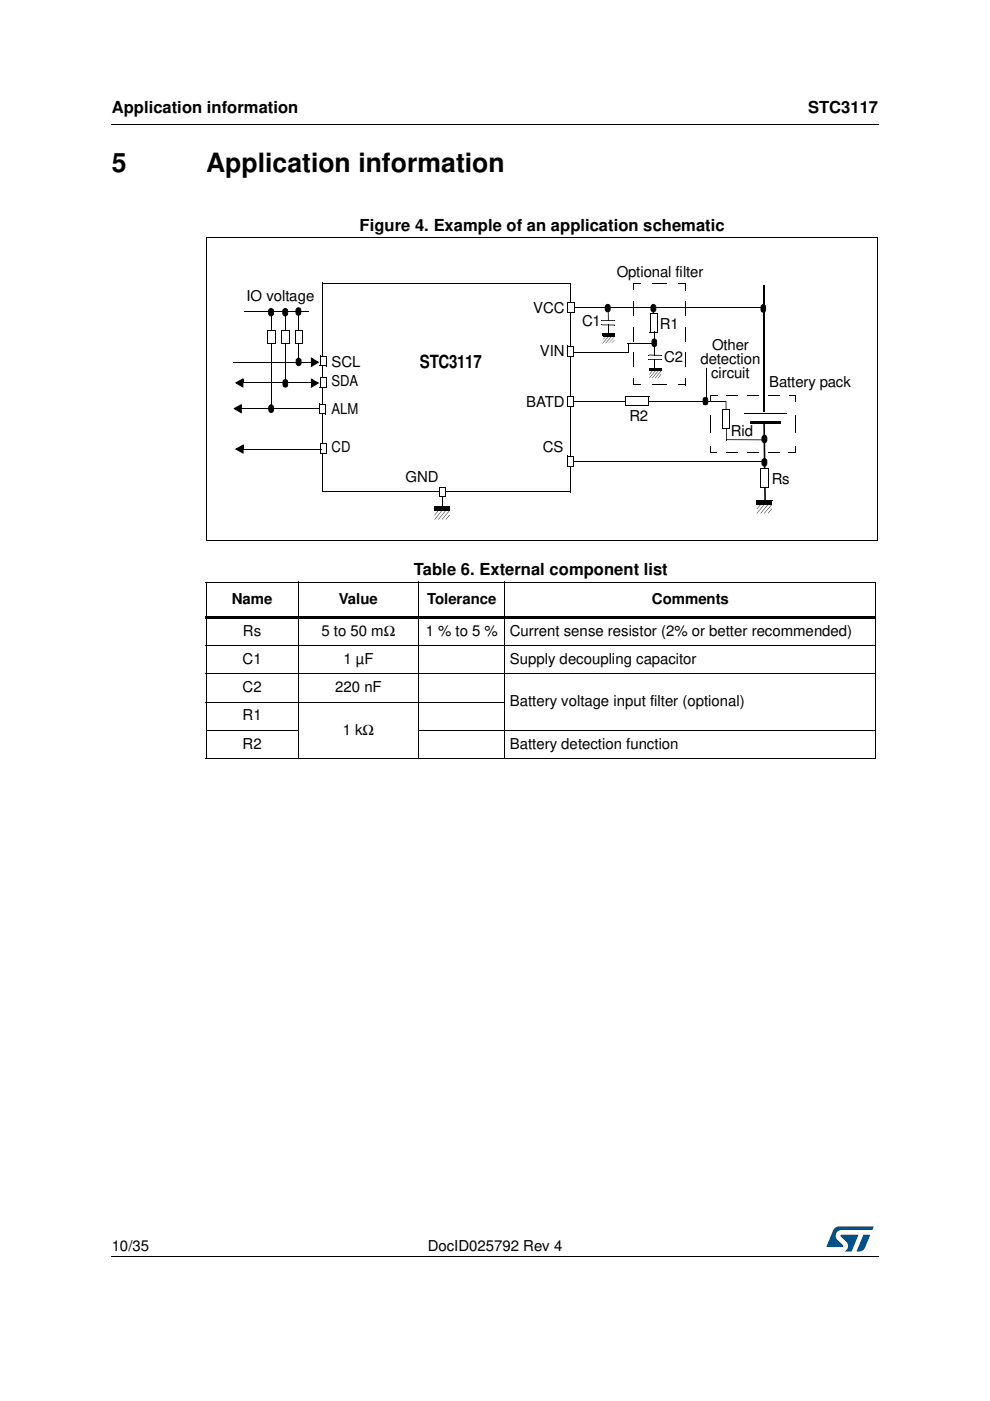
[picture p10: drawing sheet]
<svg xmlns="http://www.w3.org/2000/svg" width="210mm" height="297mm" viewBox="0 0 210 297" stroke-linecap="round" stroke-linejoin="round" font-family="sans-serif">
<path d="M23.6 26.2l.1 .2zM186.2 26.2l.1 .2zM23.6 266.3l.1 .1zM186.2 266.3l.1 .1z" fill="#000"/>
<path d="M23.7 26.3h162.5M23.7 266.4h162.5" fill="none" stroke="#000" stroke-width=".21"/>
<path d="M175.2 260h10v5.3h-10z" fill="#fff"/>
<g fill="#005189">
<path d="M176.9 260.5l1-.5 7.3 .1-.3 .7h-6.4a1.31 1.31 0 0 0-1.3 1.1 1.31 1.31 0 0 0 .8 1.4l.7 .7 .1 .3-3.6 .1z"/>
<path d="M183.1 261.8h1.4l-.6 1.6a2.16 2.16 0 0 1-1.3 1.9l-1-.1z"/>
<path d="M178.3 261.8l3.7 .1-1.4 3.3-1.5 .1a1.43 1.43 0 0 0 .6-1.7l-1.4-1.4z"/>
</g>
<g fill="none" stroke="#000" stroke-width=".21">
<path d="M68.4 59.9v44.4M68.4 60h52.7M121 60v44.4M121.9 85h31.7M68.3 104.3h52.7M43.6 123.4h142.2M43.6 136.9h142.2M43.7 123.5v37.2M63.2 123.4v37.6M88.8 123.4v37.6M107 123.4v37.6M185.7 123.5v37.2"/>
<path d="M43.6 142.8h142.2M43.6 148.8h63.5M43.6 154.9h19.7M88.7 154.9h97.1M43.6 160.8h142.2"/>
</g>
<path d="M121.8 85l.1 .1zM153.6 85l.1 .1zM43.6 130.6h142.2v.5h-142.2z" fill="#000"/>
<path d="M67.7 85.7h1.3v2.1h-1.3z" fill="#fff"/>
<path d="M67.6 87.7h1.4v.1h-1.4zM67.7 85.6h1.4v.2h-1.4z" fill="#000"/>
<path d="M67.7 85.6v2.2M69 85.7v2.1" fill="none" stroke="#000" stroke-width=".21"/>
<path d="M93.1 103.3h1.3v2h-1.3z" fill="#fff"/>
<path d="M93 105.2h1.4v.2h-1.4zM93.1 103.2h1.4v.2h-1.4z" fill="#000"/>
<path d="M93.1 103.2v2.1M94.4 103.3v2.1" fill="none" stroke="#000" stroke-width=".21"/>
<path d="M67.9 75.5h1.3v2.1h-1.3z" fill="#fff"/>
<path d="M67.8 77.5h1.4v.1h-1.4zM67.9 75.4h1.4v.2h-1.4z" fill="#000"/>
<path d="M67.9 75.4v2.2M69.2 75.5v2.1" fill="none" stroke="#000" stroke-width=".21"/>
<path d="M67.9 80.1h1.3v2h-1.3z" fill="#fff"/>
<path d="M67.8 82h1.4v.2h-1.4zM67.9 80h1.4v.2h-1.4z" fill="#000"/>
<path d="M67.9 80v2.1M69.2 80.1v2.1" fill="none" stroke="#000" stroke-width=".21"/>
<path d="M92.1 108.2h3.1v1.9h-3.1z" fill-rule="evenodd" fill="#fff"/>
<g fill="#000">
<path d="M49.4 76.7v.2zM63.2 66.1l.2 .1zM63.2 76.9l.2 .1zM65.9 76.7l.1 .2zM65.9 75.7l1.8 1.1-1.8 1.1 .1-.5 1.3-.7 .1 .3-1.4-.8 .2-.3 .1 .9h-.4zM65.9 76.8h.4v.8h-.4zM92.1 107.4l.1 .8zM92.1 110.1l.1 .1zM92.1 109.2l.1 .1zM92.9 110.1l.1 .1zM92.9 108.2h.1zM92.9 108.2l-.8 1z"/>
<path d="M93.7 107.3l.2 .1zM93.7 105.3l.2 .1zM93.7 105.4h.2v1.9h-.2zM93.7 110.1l.1 .1zM93.7 108.2h.1zM93.7 108.2l-1.6 1.9zM94.5 110.1l.1 .1zM94.5 108.2h.1zM94.5 108.2l-1.6 1.9zM95.3 107.5l.1 .7zM95.3 109.1l.1 .1zM95.3 109.2l-.8 .9z"/>
<path d="M95.3 108.2h.1zM95.3 108.2l-1.6 1.9z"/>
</g>
<g fill="#000">
<path d="M66.1 76l1.3 .8-1.3 .8z"/>
<path d="M92.2 107.5h3.1v.7h-3.1z" fill-rule="evenodd"/>
</g>
<path d="M49.4 76.8h16.5M63.3 66.2v10.7M92.1 108.2h3.2M92.2 107.5h3.2" fill="none" stroke="#000" stroke-width=".21"/>
<path d="M62.6 70.1h1.5v2.7h-1.5z" fill="#fff"/>
<path d="M60.4 66.1l.2 .1zM62.5 72.7h1.6v.2h-1.6zM62.6 70.1h1.6v.1h-1.6zM63.3 75.8v.2zM62.8 76.2l.5-.4v.2l-.4 .4 .1 .9 .5 .2 .3-.3v-.9l-.5-.3v-.2l.6 .4v.8a.61 .61 0 0 1-.6 .6 .61 .61 0 0 1-.6-.6zM60.4 81.2l.2 .1z" fill="#000"/>
<path d="M60.5 66.2v15M62.6 70.1v2.7M64.1 70.1v2.8" fill="none" stroke="#000" stroke-width=".21"/>
<path d="M62.8 76.2l.1-.1a.52 .52 0 0 1 .6-.2 .52 .52 0 0 1 .3 .5v.6a.53 .53 0 0 1-.5 .6 .53 .53 0 0 1-.5-.6z" fill-rule="evenodd" fill="#000"/>
<path d="M59.8 70.1h1.5v2.7h-1.5z" fill="#fff"/>
<g fill="#000">
<path d="M51.8 66l.1 .2zM59.7 72.7h1.6v.2h-1.6zM59.8 70.1h1.6v.1h-1.6zM60.5 65.3v.1zM59.9 65.7l.6-.4v.1l-.3 .2-.2 .3 .1 .8 .2 .2h.3l.3-.3v-.9l-.4-.3v-.1l.5 .3 .1 .9a.61 .61 0 0 1-.6 .6 .61 .61 0 0 1-.6-.6zM63.2 65.2l.1 .1zM62.9 65.3l.3-.1 .1 .1-.3 .1-.2 .3 .1 1 .4 .1 .4-.3v-.9l-.5-.3 .1-.1 .5 .3 .1 .9a.62 .62 0 0 1-.6 .5 .62 .62 0 0 1-.6-.5v-.9zM65.4 66l.1 .2zM51.5 81.1l.1 .2zM49.8 81.2l1.8-1-.1 .4-1.3 .7-.2-.3 1.5 .8-.1 .3-.1-.9h.3v1zM51.3 80.5h.3v.7h-.3zM60.5 80.4v.2z"/>
<path d="M60 80.6l.5-.2v.2l-.4 .2 .1 1.1 .3 .1 .4-.2v-.8l-.1-.3-.3-.1v-.2l.5 .3 .1 .9a.59 .59 0 0 1-.6 .6 .59 .59 0 0 1-.6-.6zM65.9 81.1l.1 .2zM65.9 80.2l1.8 1-1.8 1.1 .1-.5 1.3-.7 .1 .3-1.4-.8 .2-.3 .1 .9h-.4zM65.9 81.2h.4v.8h-.4z"/>
</g>
<path d="M51.9 66.1h13.5M59.8 70.1v2.7M61.3 70.1v2.8M51.6 81.2h14.3" fill="none" stroke="#000" stroke-width=".21"/>
<g fill="#000">
<path d="M50.1 81.2l1.3-.7v1.5zM66.1 80.5l1.3 .7-1.3 .8z"/>
<path d="M60.1 65.5a.52 .52 0 0 1 .6-.1 .52 .52 0 0 1 .3 .5v.6a.53 .53 0 0 1-.5 .5 .53 .53 0 0 1-.6-.5v-.6z" fill-rule="evenodd"/>
<path d="M62.9 65.4l.3-.2a.51 .51 0 0 1 .6 .5v.6a.53 .53 0 0 1-.5 .5 .53 .53 0 0 1-.6-.5z" fill-rule="evenodd"/>
<path d="M60.1 80.6l.4-.1a.45 .45 0 0 1 .5 .5v.6a.51 .51 0 0 1-.5 .5 .51 .51 0 0 1-.5-.5z" fill-rule="evenodd"/>
</g>
<path d="M120.4 73.4h1.3v2.1h-1.3z" fill="#fff"/>
<path d="M120.3 75.4h1.4v.2h-1.4zM120.4 73.3h1.4v.2h-1.4z" fill="#000"/>
<path d="M120.4 73.3v2.2M121.7 73.4v2.2" fill="none" stroke="#000" stroke-width=".21"/>
<path d="M120.3 96.7h1.3v2.1h-1.3z" fill="#fff"/>
<path d="M120.2 98.7h1.4v.2h-1.4zM120.3 96.6h1.4v.2h-1.4z" fill="#000"/>
<path d="M120.3 96.6v2.2M121.6 96.7v2.2" fill="none" stroke="#000" stroke-width=".21"/>
<path d="M137.8 66.5h1.6v4h-1.6z" fill="#fff"/>
<path d="M137.8 66.5v4M139.4 66.5v4.1" fill="none" stroke="#000" stroke-width=".21"/>
<path d="M137.8 70.4h1.6v.2h-1.6zM137.8 66.5h1.6v.1h-1.6z" fill="#000"/>
<path d="M120.4 64.2h1.3v2.1h-1.3z" fill="#fff"/>
<path d="M120.3 66.2h1.4v.1h-1.4zM120.4 64.1h1.4v.2h-1.4zM121.7 65.2l.1 .1zM162 65.2l.1 .1z" fill="#000"/>
<path d="M120.4 64.1v2.2M121.7 64.2v2.1M121.8 65.2h40.2" fill="none" stroke="#000" stroke-width=".21"/>
<path d="M127.7 71.3h2.5v1.4h-2.5z" fill-rule="evenodd" fill="#fff"/>
<g fill="#000">
<path d="M127.6 67.9v.1zM127.6 68.8v.2zM127.8 70.7v.5zM127.8 72.7v.1zM128.4 72.7l.1 .1zM128.4 71.3l-.6 .8zM128.8 64.4l.1 .2zM128.9 65.2l.1 .1zM128.4 64.6l.4-.2 .1 .2-.5 .3 .1 1.1h.4l.4-.2v-.9l-.5-.3 .1-.2 .5 .4 .1 .9a.62 .62 0 0 1-.7 .5 .62 .62 0 0 1-.6-.5l.1-.9zM128.9 67.9l.2 .1zM128.9 68.8l.2 .1zM128.9 70.8l.2 .1z"/>
<path d="M128.9 68.9h.2v1.9h-.2zM129 71.2l.1 .1zM129 71.3l-1.2 1.4zM129.6 71.2l.1 .1zM129.6 71.3l-1.2 1.4zM130.3 70.7v.6zM130.3 67.9l.1 .2zM130.3 72l-.6 .8zM130.3 71.3l-1.2 1.5zM130.3 68.8l.1 .2z"/>
</g>
<g fill="#000">
<path d="M127.8 70.7h2.5v.5h-2.5z" fill-rule="evenodd"/>
<path d="M128.5 64.6l.3-.1a.51 .51 0 0 1 .6 .5v.6a.53 .53 0 0 1-.6 .5 .53 .53 0 0 1-.5-.5z" fill-rule="evenodd"/>
</g>
<path d="M127.6 68h2.7M127.6 68.9h2.7M127.8 71.2h2.5M127.8 70.7h2.5M129 65.3v2.6" fill="none" stroke="#000" stroke-width=".21"/>
<path d="M137.6 78.6h2.4v1.5h-2.4z" fill-rule="evenodd" fill="#fff"/>
<g fill="#000">
<path d="M57.4 66.1l.2 .1zM121.6 74.5l.1 .2zM133.1 72.7v.2zM133.2 72.7l.1 .1zM133.2 74.6l.1 .1zM133.2 72.8h.1v1.8h-.1zM133.3 74.5v.2zM134.3 60.1h.2v1.5h-.2zM134.4 60.1h1.4v.1h-1.4zM137.5 75.2v.2zM137.5 76.1v.2zM137.7 78l.1 .6z"/>
<path d="M137.7 79.3l.1 .1zM138.3 78.6v.1zM138.3 78.6l-.6 .7zM138.4 66.4l.2 .1zM138.4 64.9l.2 .1zM138.4 65h.2v1.4h-.2zM138.5 64.4l.1 .2zM138.6 72.7v.2zM138.1 64.6l.4-.2 .1 .2h-.3l-.2 .4v.8l.2 .2 .4 .1 .3-.3v-.9l-.5-.3 .1-.2 .5 .4v.9a.61 .61 0 0 1-.6 .6 .61 .61 0 0 1-.6-.6v-.7zM138.6 70.2l.2 .1zM138.6 72.8l.2 .1zM138.7 71.8l.1 .1z"/>
<path d="M138.8 72.6h.1zM138.8 75.3l.1 .1zM138.8 76.2h.1zM138.8 78.1l.1 .1zM138.8 76.2h.1v1.9h-.1zM138.3 72l.4-.2 .1 .1-.4 .2-.1 .2 .1 1 .5 .1 .2-.2v-.9l-.1-.2-.3-.2 .1-.1 .5 .3v.9a.59 .59 0 0 1-.6 .6 .59 .59 0 0 1-.6-.6zM138.9 78.6l.1 .1zM138.9 78.6l-1.2 1.5zM139.5 78.6l.1 .1zM139.5 78.6l-1.2 1.5zM140.1 78.1l.1 .5zM140.1 79.3l.1 .1z"/>
<path d="M140.1 79.3l-.6 .8zM140.1 78.6l.1 .1zM140.1 78.6l-1.2 1.5zM140.2 75.3l.1 .1zM140.3 76.2v.1zM143.8 60.1h1.5v.1h-1.5zM145.2 60.2h.1v1.4h-.1zM51.2 86.6l.1 .1zM49.5 86.6l1.8-1-.1 .5-1.3 .7-.2-.3 1.5 .7-.2 .3-.1-.8h.4v1zM50.9 85.9h.4v.8h-.4zM57.4 87.1l.2 .1zM67.7 86.6l.1 .1z"/>
<path d="M134.3 81.5h1.5v.2h-1.5zM134.3 80.2h.2v1.4h-.2zM137.7 80.1l.1 .1zM138.3 80.1v.1zM138.9 80.1l.1 .1zM139.5 80.1l.1 .1zM143.8 81.5h1.4v.2h-1.4zM145.2 80.2h.1v1.5h-.1z"/>
</g>
<g fill="#000">
<path d="M49.8 86.7l1.3-.8v1.5z"/>
<path d="M137.7 78.1h2.5v.5h-2.5z" fill-rule="evenodd"/>
<path d="M138.2 64.7a.52 .52 0 0 1 .5-.1 .52 .52 0 0 1 .4 .4v.6a.53 .53 0 0 1-.6 .6 .53 .53 0 0 1-.5-.6v-.6z" fill-rule="evenodd"/>
<path d="M138.3 72a.51 .51 0 0 1 .6-.1 .51 .51 0 0 1 .3 .4v.6a.51 .51 0 0 1-.5 .6 .51 .51 0 0 1-.5-.6z" fill-rule="evenodd"/>
</g>
<g fill="none" stroke="#000" stroke-width=".21">
<path d="M57.5 66.2v20.9M121.7 74.6h11.6M133.1 72.8h5.5M134.4 63.9v3.1M134.4 69.3v3.1M134.4 74.8v3.1M137.5 76.2h2.8M137.7 78.6h2.5M137.7 78.1h2.5M138.2 60.2h3.2M138.7 70.3v2.5M138.9 72.6v2.7"/>
<path d="M145.2 63.9v3.1M145.2 69.3v3.1M145.2 74.8v3.1M51.3 86.7h16.4M138.2 81.6h3.2"/>
</g>
<path d="M137.5 75.3h2.7" fill="none" stroke="#000" stroke-width=".25"/>
<path d="M56.8 70.1h1.5v2.7h-1.5z" fill="#fff"/>
<path d="M56.7 72.7h1.6v.2h-1.6zM56.8 70.1h1.6v.1h-1.6zM57.5 65.3v.1zM56.9 65.7l.6-.4v.1l-.4 .2-.1 .3 .1 .8 .2 .2h.3l.3-.3v-.9l-.4-.3v-.1l.5 .3 .1 .9a.61 .61 0 0 1-.6 .6 .61 .61 0 0 1-.6-.6zM57.5 85.7v.2zM57 85.9l.5-.2v.2l-.3 .1-.1 .3v.9l.6 .2 .2-.3v-.8l-.2-.4h-.2v-.2l.5 .4 .1 .9a.59 .59 0 0 1-.6 .5 .59 .59 0 0 1-.6-.5z" fill="#000"/>
<path d="M56.8 70.1v2.7M58.3 70.1v2.8" fill="none" stroke="#000" stroke-width=".21"/>
<g fill="#000">
<path d="M57 65.7l.1-.2a.52 .52 0 0 1 .6-.1 .52 .52 0 0 1 .3 .5v.6a.53 .53 0 0 1-.5 .5 .53 .53 0 0 1-.6-.5z" fill-rule="evenodd"/>
<path d="M57.1 86a.51 .51 0 0 1 .6-.2 .51 .51 0 0 1 .3 .5v.6a.51 .51 0 0 1-.5 .6 .51 .51 0 0 1-.5-.6z" fill-rule="evenodd"/>
</g>
<path d="M67.9 94.1h1.3v2h-1.3z" fill="#fff"/>
<g fill="#000">
<path d="M161.8 60.5h.4v.2h-.4zM161.8 64.5l.1 .1zM161.4 64.7l.4-.2 .1 .1-.4 .2-.1 .3 .1 .9 .5 .1 .2-.2 .1-.8-.2-.4-.3-.1 .1-.1 .5 .4v.8a.59 .59 0 0 1-.6 .6 .59 .59 0 0 1-.6-.6zM67.8 96.1h1.4v.1h-1.4zM67.9 94h1.4v.2h-1.4zM153.8 85l.2 .1zM154 93.3h.1zM159 89.2h.3v.5h-.3zM159.3 89.2h5.9v.5h-5.9zM161.8 87.2h.4v.2h-.4zM161.8 89.6h.4v.1h-.4zM161.8 89.7h.4l.2 16.5h-.3z"/>
<path d="M165.2 89.2h.2v.5h-.2zM162.1 106.2h.3v.1h-.3z"/>
</g>
<path d="M67.9 94v2.1M69.2 94.1v2.1M157.8 87.7h8.9" fill="none" stroke="#000" stroke-width=".21"/>
<path d="M154 85.1v8.2" fill="none" stroke="#000" stroke-width=".3"/>
<path d="M162 60.7v26.5" fill="none" stroke="#000" stroke-width=".34"/>
<path d="M161.5 64.7a.51 .51 0 0 1 .5-.1 .51 .51 0 0 1 .3 .5v.6a.51 .51 0 0 1-.5 .5 .51 .51 0 0 1-.5-.5z" fill-rule="evenodd" fill="#000"/>
<path d="M153.2 86.8h1.6v4h-1.6z" fill="#fff"/>
<path d="M149.7 78.1v7.1M150.7 88v3.7M153.2 86.7v4.1M154 83.8h2.5M154 95.9h2.5M154.1 93.2h8.2M154.8 86.8v4.1M158.4 83.8h2.5M158.4 95.9h2.5M162.8 83.8h2.5M162.8 95.9h2.5M168.6 88v3.7" fill="none" stroke="#000" stroke-width=".21"/>
<g fill="#000">
<path d="M149.6 78.1h.2zM149.6 84.2v.1zM149.1 84.3l.5-.1v.1l-.4 .3v1l.4 .2 .3-.2 .1-.8-.1-.4-.3-.1v-.1l.5 .3 .1 .9a.59 .59 0 0 1-.6 .5 .59 .59 0 0 1-.6-.5zM149.6 85.2l.2 .1zM150.6 83.7h.2v1.5h-.2zM150.6 95.8h1.5v.2h-1.5zM150.6 94.5h.2v1.4h-.2zM150.7 83.7h1.4v.2h-1.4zM153.1 90.7h1.7v.2h-1.7zM153.2 86.7h1.7v.2h-1.7zM154 93.1l.1 .2zM162.1 92.2v.1z"/>
<path d="M161.7 92.4l.4-.2v.1l-.3 .2-.2 .3 .2 .9 .4 .1 .3-.3v-.9l-.4-.3v-.1l.5 .3 .1 .9a.62 .62 0 0 1-.6 .6 .62 .62 0 0 1-.6-.6v-.8zM162.3 93.2v.1zM167.2 83.7h1.5v.2h-1.5zM167.2 95.8h1.4v.2h-1.4zM168.5 83.8h.2v1.4h-.2zM168.5 94.5h.2v1.5h-.2z"/>
</g>
<g fill="#000">
<path d="M149.2 84.4l.4-.2a.45 .45 0 0 1 .5 .6v.5a.51 .51 0 0 1-.5 .6 .51 .51 0 0 1-.5-.6z" fill-rule="evenodd"/>
<path d="M161.7 92.4a.52 .52 0 0 1 .6-.1 .52 .52 0 0 1 .3 .5v.6a.53 .53 0 0 1-.5 .5 .53 .53 0 0 1-.6-.5z" fill-rule="evenodd"/>
</g>
<path d="M120.4 84.1h1.3v2h-1.3z" fill="#fff"/>
<path d="M120.3 86h1.4v.2h-1.4zM120.4 84h1.4v.2h-1.4z" fill="#000"/>
<path d="M120.4 84v2.1M121.7 84.1v2.1" fill="none" stroke="#000" stroke-width=".21"/>
<path d="M132.7 84.1h4.8v1.8h-4.8z" fill="#fff"/>
<path d="M51.6 95.2v.1zM49.8 95.2l1.8-1v.4l-1.4 .8-.1-.3 1.5 .7-.2 .3-.1-.9h.3v1zM51.3 94.5h.3v.7h-.3zM68.1 95.2l.1 .1zM121.6 97.8l.1 .2zM132.6 84h.2v1.9h-.2zM137.5 84.1h.1v1.9h-.1zM161.9 97.8l.1 .2z" fill="#000"/>
<path d="M51.6 95.2h16.5M121.7 97.9h40.2M132.6 85.9h4.9M132.7 84.1h4.9" fill="none" stroke="#000" stroke-width=".21"/>
<path d="M50.2 95.2l1.3-.7v1.5z" fill="#000"/>
<path d="M161.3 99.3h1.6v4h-1.6z" fill="#fff"/>
<path d="M161.3 99.2v4.1M162.9 99.3v4.1" fill="none" stroke="#000" stroke-width=".21"/>
<path d="M161.3 99.2h1.6v.2h-1.6zM162.1 97.1v.2zM161.5 97.5l.6-.4v.2l-.3 .2-.2 .2 .1 .8 .2 .3h.3l.3-.3v-.9l-.4-.3v-.2l.5 .4 .1 .8a.61 .61 0 0 1-.6 .6 .61 .61 0 0 1-.6-.6zM161.2 103.3h1.7v.1h-1.7z" fill="#000"/>
<path d="M161.6 97.5l.1-.1a.52 .52 0 0 1 .6-.2 .52 .52 0 0 1 .3 .5v.6a.53 .53 0 0 1-.5 .5 .53 .53 0 0 1-.6-.5z" fill-rule="evenodd" fill="#000"/>
<path d="M160.4 106.8h3.2v2h-3.2z" fill-rule="evenodd" fill="#fff"/>
<g fill="#000">
<path d="M160.4 106.2l.1 .7zM160.4 108.8l.1 .1zM160.4 107.9h.1zM161.2 108.8l.1 .1zM161.2 106.9l.1 .1zM161.2 106.9l-.8 1zM162 108.8l.1 .1zM162 106.9l.1 .1zM162 106.9l-1.6 1.9zM162.8 108.8l.1 .1zM162.8 106.9l.1 .1zM162.8 106.9l-1.6 1.9z"/>
<path d="M163.6 106.2l.1 .7zM163.6 107.8l.1 .1zM163.6 107.9l-.8 .9zM163.6 106.9l.1 .1zM163.6 106.9l-1.6 1.9z"/>
</g>
<path d="M160.5 106.2h3.2v.7h-3.2z" fill-rule="evenodd" fill="#000"/>
<path d="M43.8 50.3h142.4M43.8 50.2v64.4M186.1 50.3v64.3M43.7 114.6h142.4M160.4 106.9h3.3M160.5 106.2h3.2" fill="none" stroke="#000" stroke-width=".21"/>
<g font-size="5.6">
<text x="23.7" y="36.4">5</text>
<text x="43.7" y="36.4">Application information</text>
</g>
<text font-size="3.9" x="89" y="78.1">STC3117</text>
<g font-size="3.5">
<text x="23.7" y="23.9">Application information</text>
<text x="171.3" y="23.9">STC3117</text>
<text x="76.2" y="49.1">Figure 4. Example of an application schematic</text>
<text x="87.8" y="121.9">Table 6. External component list</text>
</g>
<g font-size="3.2">
<text x="130.8" y="58.6">Optional filter</text>
<text x="52.2" y="63.8">IO voltage</text>
<text x="113.1" y="66.4">VCC</text>
<text x="123.4" y="69.2">C1</text>
<text x="139.9" y="69.9">R1</text>
<text x="70.3" y="77.7">SCL</text>
<text x="114.5" y="75.4">VIN</text>
<text x="140.8" y="76.8">C2</text>
<text x="148.5" y="77.1">detection</text>
<text x="151" y="74.1">Other</text>
<text x="70.3" y="81.9">SDA</text>
<text x="150.8" y="80.1">circuit</text>
<text x="163.1" y="82">Battery pack</text>
<text x="70.3" y="87.7">ALM</text>
<text x="111.6" y="86.2">BATD</text>
<text x="133.4" y="89.3">R2</text>
<text x="70.3" y="95.9">CD</text>
<text x="115.1" y="95.8">CS</text>
<text x="155" y="92.5">Rid</text>
<text x="86" y="102.1">GND</text>
<text x="163.6" y="102.6">Rs</text>
<text x="49.1" y="128">Name</text>
<text x="71.8" y="128">Value</text>
<text x="90.6" y="128">Tolerance</text>
<text x="138.2" y="128">Comments</text>
<text x="51.5" y="134.7">Rs</text>
<text x="68.2" y="134.7">5 to 50 mΩ</text>
<text x="90.3" y="134.7">1 % to 5 %</text>
<text x="108.1" y="134.7">Current sense resistor (2% or better recommended)</text>
<text x="51.4" y="140.7">C1</text>
<text x="72.8" y="140.7">1 µF</text>
<text x="108.1" y="140.7">Supply decoupling capacitor</text>
<text x="51.4" y="146.7">C2</text>
<text x="71.1" y="146.7">220 nF</text>
<text x="108.1" y="149.7">Battery voltage input filter (optional)</text>
<text x="51.4" y="152.7">R1</text>
<text x="72.7" y="155.7">1 kΩ</text>
<text x="51.4" y="158.7">R2</text>
<text x="108.1" y="158.7">Battery detection function</text>
<text x="23.7" y="265.1">10/35</text>
<text x="90.7" y="265.1">DocID025792 Rev 4</text>
</g>
</svg>
